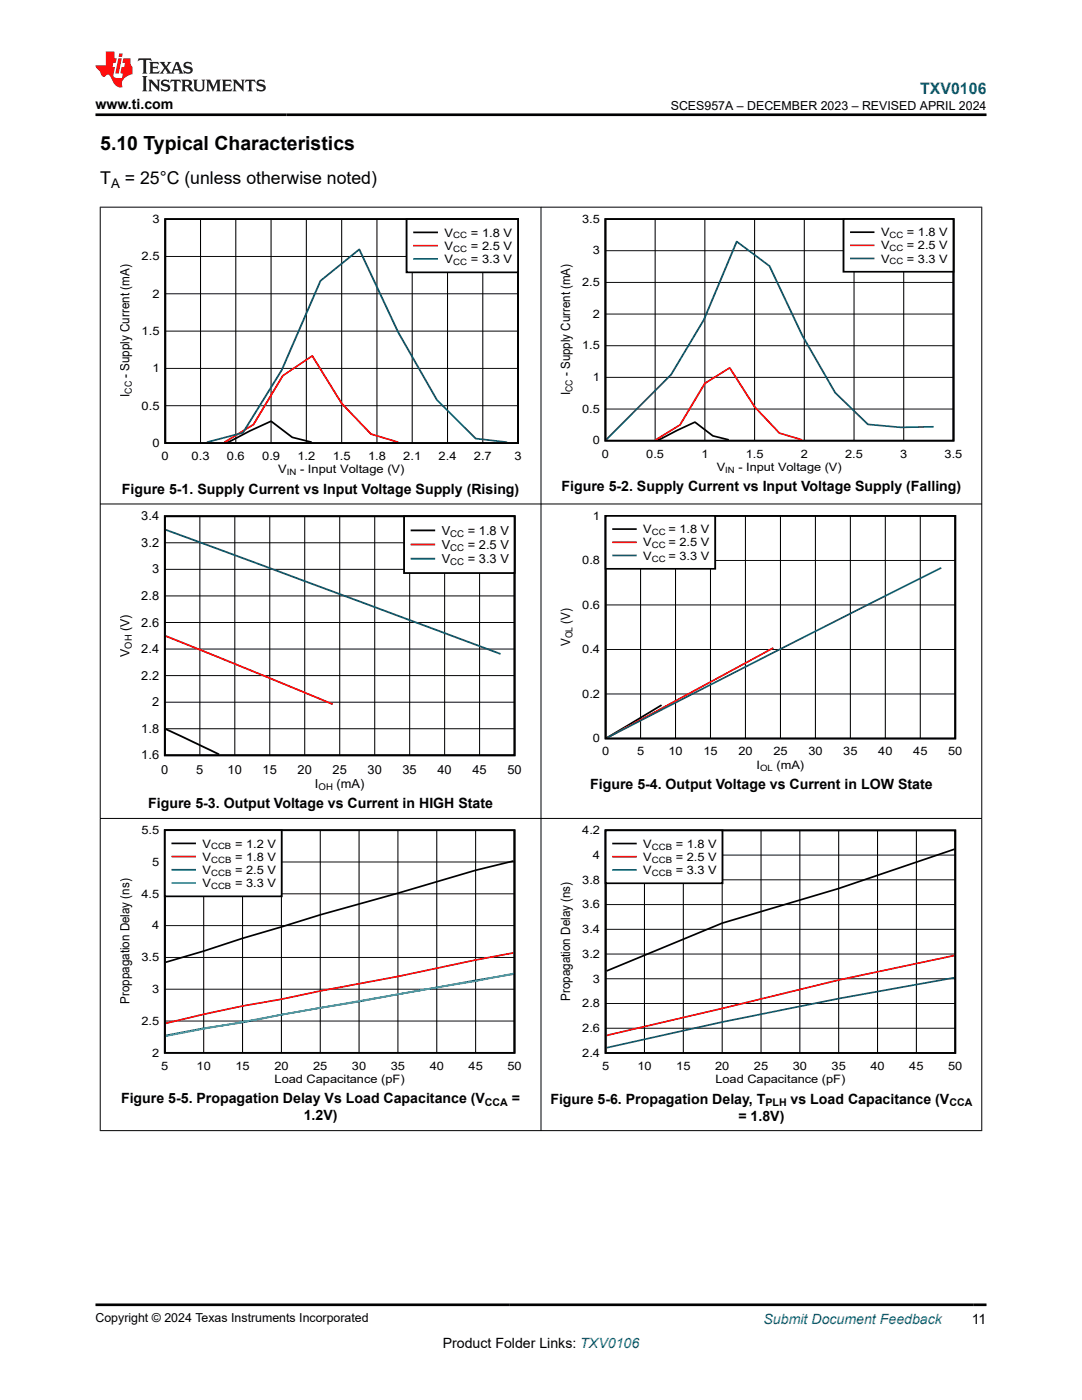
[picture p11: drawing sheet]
<svg xmlns="http://www.w3.org/2000/svg" width="216mm" height="279mm" viewBox="0 0 216 279" stroke-linecap="round" stroke-linejoin="round" font-family="sans-serif">
<path d="M33 43.7h70.4v44.7h-70.4zM44.8 88.3l.8-.1 4.3-2.2 4.2-1.9 4.2 3.2 3.9 1" fill="none" stroke="#000" stroke-width=".36"/>
<g fill="none" stroke="#000" stroke-width=".2">
<path d="M33 58.6h70.4M33 51.2h70.4M40 43.7v44.7M47.1 43.7v44.7M54.1 43.7v44.7M61.1 43.7v44.7M68.2 43.7v44.7M75.2 43.7v44.7M82.3 43.7v44.7M89.3 43.7v44.7M96.3 43.7v44.7M33 73.5h70.4"/>
<path d="M33 66.1h70.4M33 81h70.4"/>
</g>
<path d="M44.8 88.3l5.8-3.6 5.8-9.7 5.9-4 5.9 9.5 5.8 6.1 5.5 1.7" fill="none" stroke="#f00" stroke-width=".36"/>
<path d="M41.3 88.3l7.2-1.9 7.7-12.5 7.8-17.9 7.7-6.2 7.7 16.5 7.8 13.5 7.7 7.7 6.3 .8" fill="none" stroke="#156" stroke-width=".36"/>
<path d="M81.1 43.7h22.3v10.7h-22.3z" fill-rule="evenodd" fill="#fff"/>
<path d="M81.1 43.7h22.3v10.7h-22.3zM82.6 46.4h4.6" fill="none" stroke="#000" stroke-width=".36"/>
<path d="M82.6 49h4.6" fill="none" stroke="#f00" stroke-width=".36"/>
<path d="M82.6 51.7h4.6" fill="none" stroke="#156" stroke-width=".36"/>
<path d="M120.8 43.7h69.5v44.2h-69.5zM131.3 87.8l7.4-3.6 3.5 2.8 3.2 .8" fill="none" stroke="#000" stroke-width=".35"/>
<path d="M120.8 56.4h69.5M120.8 50h69.5M130.7 43.7v44.3M140.6 43.7v44.3M150.6 43.7v44.3M160.5 43.7v44.3M170.4 43.7v44.3M180.3 43.7v44.3M120.8 75.3h69.5M120.8 69h69.5M120.8 62.7h69.5M120.8 81.6h69.5" fill="none" stroke="#000" stroke-width=".2"/>
<path d="M130.8 87.8l4.9-3 4.9-8.3 5-3.1 5 7.8 4.9 5.2 4.5 1.4" fill="none" stroke="#f00" stroke-width=".35"/>
<path d="M186.3 85.2l-6.6 .1-6.5-.6-6.6-6.3-6.5-11.4-6.6-13.9-6.5-4.9-6.5 15.6-6.6 11-12.9 12.9" fill="none" stroke="#156" stroke-width=".35"/>
<path d="M168.3 43.7h22v10.5h-22z" fill-rule="evenodd" fill="#fff"/>
<path d="M168.3 43.7h22v10.5h-22zM169.8 46.3h4.5" fill="none" stroke="#000" stroke-width=".35"/>
<path d="M169.8 49h4.5" fill="none" stroke="#f00" stroke-width=".35"/>
<path d="M169.8 51.6h4.5" fill="none" stroke="#156" stroke-width=".35"/>
<path d="M32.9 103h69.8v47.7h-69.8zM33.1 145.5l10.6 5.1" fill="none" stroke="#000" stroke-width=".36"/>
<g fill="none" stroke="#000" stroke-width=".2">
<path d="M32.9 118.9h69.8M32.9 113.6h69.8M32.9 108.3h69.8M39.9 103v47.7M46.9 103v47.7M53.8 103v47.7M60.8 103v47.7M67.8 103v47.7M74.8 103v47.7M81.7 103v47.7M88.7 103v47.7M95.7 103v47.7"/>
<path d="M32.9 134.8h69.8M32.9 129.5h69.8M32.9 124.2h69.8M32.9 145.4h69.8M32.9 140.1h69.8"/>
</g>
<path d="M33.1 126.9l33.3 13.6" fill="none" stroke="#f00" stroke-width=".36"/>
<path d="M33.1 105.7l66.8 24.8" fill="none" stroke="#156" stroke-width=".36"/>
<path d="M80.6 103h22.1v11.4h-22.1z" fill-rule="evenodd" fill="#fff"/>
<path d="M80.6 103h22.1v11.4h-22.1zM82.1 105.9h4.5" fill="none" stroke="#000" stroke-width=".36"/>
<path d="M82.1 108.7h4.5" fill="none" stroke="#f00" stroke-width=".36"/>
<path d="M82.1 111.5h4.5" fill="none" stroke="#156" stroke-width=".36"/>
<path d="M120.8 103h69.8v44.4h-69.8zM132 140.7l-10.9 6.5" fill="none" stroke="#000" stroke-width=".35"/>
<g fill="none" stroke="#000" stroke-width=".2">
<path d="M120.8 111.9h69.8M127.8 103v44.4M134.8 103v44.4M141.8 103v44.4M148.7 103v44.4M155.7 103v44.4M162.7 103v44.4M169.7 103v44.4M176.7 103v44.4M183.6 103v44.4M120.8 138.5h69.8M120.8 129.6h69.8"/>
<path d="M120.8 120.7h69.8"/>
</g>
<path d="M154.3 129.3l-33.1 17.9" fill="none" stroke="#f00" stroke-width=".35"/>
<path d="M187.8 113.3l-33.5 16.9-33.1 17" fill="none" stroke="#156" stroke-width=".35"/>
<path d="M120.8 103h21.9v10.5h-21.9z" fill-rule="evenodd" fill="#fff"/>
<path d="M120.8 103h21.9v10.5h-21.9zM122.3 105.6h4.6M32.9 165.7h69.8v44.4h-69.8zM102.5 171.8l-7.6 1.9-15.5 4.6-15.5 4.3-30.8 9.4" fill="none" stroke="#000" stroke-width=".35"/>
<path d="M122.3 108.2h4.6M102.5 190.2l-7.6 1.4a650.9 650.9 0 0 1-31 6.2l-7.7 1.6-7.8 1.4-15.3 3.4" fill="none" stroke="#f00" stroke-width=".35"/>
<path d="M122.3 110.9h4.6M102.5 194.4l-46.3 8.1-7.8 1.6-7.8 1.1-7.5 1.5" fill="none" stroke="#156" stroke-width=".35"/>
<g fill="none" stroke="#000" stroke-width=".2">
<path d="M32.9 178.4h69.8M32.9 172h69.8M40.6 165.7v44.4M48.4 165.7v44.4M56.2 165.7v44.4M63.9 165.7v44.4M71.6 165.7v44.4M79.4 165.7v44.4M87.2 165.7v44.4M94.9 165.7v44.4M32.9 197.4h69.8M32.9 191.1h69.8"/>
<path d="M32.9 184.7h69.8M32.9 203.8h69.8"/>
</g>
<path d="M102.5 194.3l-7.6 1.5-38.7 6.7-23.1 4.3" fill="none" stroke="#0bc" stroke-width=".35"/>
<path d="M32.9 165.7h23.3v13.2h-23.3z" fill-rule="evenodd" fill="#fff"/>
<path d="M32.9 165.7h23.3v13.2h-23.3zM34.4 168.3h4.5M120.8 165.7h69.8v44.4h-69.8zM190.4 169.5l-23.1 7.8-23.2 6.9-23.1 9.6" fill="none" stroke="#000" stroke-width=".35"/>
<path d="M34.4 170.9h4.5M190.4 190.7l-23.1 4.9-23.2 5.7-23.1 5.3" fill="none" stroke="#f00" stroke-width=".35"/>
<path d="M34.4 173.6h4.5M190.4 195.1l-23.1 4.2-23.2 4.7-23.1 5.1" fill="none" stroke="#156" stroke-width=".35"/>
<path d="M34.4 176.2h4.5" fill="none" stroke="#0bc" stroke-width=".35"/>
<g fill="none" stroke="#000" stroke-width=".2">
<path d="M120.8 175.6h69.8M120.8 170.6h69.8M128.6 165.7v44.5M136.3 165.7v44.5M144.1 165.7v44.5M151.9 165.7v44.5M159.6 165.7v44.5M167.3 165.7v44.5M175.1 165.7v44.5M182.9 165.7v44.5M120.8 195.3h69.8M120.8 190.4h69.8"/>
<path d="M120.8 185.5h69.8M120.8 180.5h69.8M120.8 205.2h69.8M120.8 200.3h69.8"/>
</g>
<path d="M120.8 165.7h23.4v10.6h-23.4z" fill-rule="evenodd" fill="#fff"/>
<path d="M120.8 165.7h23.4v10.6h-23.4zM122.3 168.3h4.6" fill="none" stroke="#000" stroke-width=".35"/>
<path d="M122.3 171h4.6" fill="none" stroke="#f00" stroke-width=".35"/>
<path d="M122.3 173.6h4.6" fill="none" stroke="#156" stroke-width=".35"/>
<path d="M19.9 41.3h176.1M20 41.3v184.4M107.9 41.3v184.4M195.9 41.3v184.4M19.9 100.6h176.1M19.9 163.3h176.1M19.9 225.6h176.1" fill="none" stroke="#000" stroke-width=".2"/>
<path d="M27.7 11.6l-.2 .6 .5-.2h.6v.1v2.2l-.2 .4h1l-.2-.4v-2.2v-.1h.5l.5 .2-.1-.6zM29.8 12.4l.2 .3v1.6l-.2 .4h1.9l.1-.6a1.08 1.08 0 0 1-1.3 .2v-.7h.6l.4 .2v-.7l-.4 .2h-.6v-.5l.2-.2a1 1 0 0 1 1 .3l-.1-.5zM31.8 12.4l1 1.1-1 1.2h.9l-.2-.2 .4-.8 .5 .8-.2 .2h1.6l-.2-.2 .1-.5h1l.1 .5-.1 .2h.9l-.2-.4-.8-1.9h-.5l-1 2.1-.8-1.1 .9-1h-.8l.2 .2-.5 .6-.3-.6 .1-.2zM35.2 12.8l.4 1h-.8zM36.8 12.5a.65 .65 0 0 0-.2 .7 .65 .65 0 0 0 .6 .5l.7 .1 .1 .3a.79 .79 0 0 1-.7 .4 .79 .79 0 0 1-.7-.5l.1 .7 .2-.1a.93 .93 0 0 0 1.1 0 .93 .93 0 0 0 .4-.9 1.46 1.46 0 0 0-1.2-.6l-.1-.3a1.09 1.09 0 0 1 1.2 .2l-.2-.6-.1 .1-.6-.2zM28.4 15.2l.2 .4v2.2l-.2 .4h1l-.2-.4v-2.2l.2-.4zM29.6 15.9l.2 .4v1.5l-.2 .4h.8l-.3-.4v-1.3l1.7 1.8v-2l.2-.4h-.8l.2 .2 .1 1.1-1.2-1.3zM32.3 16a.65 .65 0 0 0-.2 .8 .65 .65 0 0 0 .7 .4l.6 .2 .1 .2a.79 .79 0 0 1-.7 .4 .79 .79 0 0 1-.7-.5l.1 .7 .2-.1a.93 .93 0 0 0 1.1 .1 .93 .93 0 0 0 .4-1 1.46 1.46 0 0 0-1.2-.5l-.1-.4a1.09 1.09 0 0 1 1.2 .2l-.2-.6-.1 .1-.6-.1zM34.1 15.9l-.1 .6a.63 .63 0 0 1 .7-.3l.1 1.6-.3 .4h1l-.2-.4v-1.6a.66 .66 0 0 1 .8 .3l-.1-.6zM36.2 15.9l.2 .4v1.5l-.2 .4h.9l-.2-.2v-.7h.5l.1 .2a.79 .79 0 0 0 1.2 .6l-1-.9a.61 .61 0 0 0 .6-.6 .61 .61 0 0 0-.5-.7zM36.9 16.2h.2a.47 .47 0 0 1 .5 .1 .47 .47 0 0 1 .1 .5l-.2 .1-.6 .1zM38.5 15.9l.2 .2a2.27 2.27 0 0 0 .4 2 1.04 1.04 0 0 0 1.7-.7v-1.3l.2-.2h-.8l.2 .4v1.1a.6 .6 0 0 1-.6 .6 .6 .6 0 0 1-.6-.6v-1.1l.3-.4zM41.1 15.9l.2 .4v1.5l-.2 .4h.7l-.2-.4v-1.4l.9 1.9 .8-1.9v1.4l-.2 .4h1l-.3-.4v-1.5l.3-.4h-.8l-.7 1.5-.7-1.5zM44.3 15.9l.2 .4v1.5l-.2 .4h1.9l.1-.6a1.09 1.09 0 0 1-1.3 .2v-.7h.6l.4 .2v-.6l-.4 .2h-.6v-.6l.2-.1a1.01 1.01 0 0 1 1 .3l-.1-.6zM46.4 15.9l.3 .4v1.5l-.3 .4h.8l-.2-.4v-1.3l1.6 1.8v-2l.2-.4h-.7l.2 .2v1.1l-1.2-1.3zM49 15.9l-.1 .6a.63 .63 0 0 1 .8-.3v1.6l-.3 .4h1l-.2-.4v-1.6a.66 .66 0 0 1 .8 .3l-.1-.6zM51.4 16a.65 .65 0 0 0-.2 .8 .65 .65 0 0 0 .6 .4l.6 .2 .2 .2a.79 .79 0 0 1-.8 .4 .79 .79 0 0 1-.6-.5l.1 .7 .2-.1a.93 .93 0 0 0 1 .1 .93 .93 0 0 0 .5-1 1.46 1.46 0 0 0-1.3-.5l-.1-.4a1.09 1.09 0 0 1 1.3 .2l-.2-.6-.2 .1-.5-.1z" fill="#231f20"/>
<path d="M21.1 10.3v2.7h-2.1l.1 .4 .9 1a.95 .95 0 0 0 .9 .9 .59 .59 0 0 1 .6-.4 .59 .59 0 0 1 .5 .3l.4 .8a1.59 1.59 0 0 0 2.1 1.4 1.61 1.61 0 0 1 1-2.3l1-.3-.1-1.5a1.59 1.59 0 0 1-.4-1.7h-1.4l-.2 .9h.5l-.1 .9h-.5l-.2 .9v.3l.4 .1-.2 .9h-.6a.73 .73 0 0 1-1.1-.7l.3-1.5h-.5l.2-.9h.5l.2-.9h-.5v-1.3zM23.6 11.6l-.6 3.1h.7l.6-3.1zM23.8 10.7l-.1 .6h.7l.1-.6z" fill="#ed1c24"/>
<path d="M19 22.9h177.8M19 260.4h177.8" fill="none" stroke="#000" stroke-width=".53"/>
<text font-size="3.9" x="20" y="29.9">5.10 Typical Characteristics</text>
<g font-size="3.5">
<text x="20" y="36.7">T</text>
<text x="24.9" y="36.7">= 25°C (unless otherwise noted)</text>
</g>
<text font-size="3.2" fill="#00f" x="183.6" y="18.7">TXV0106</text>
<g font-size="2.8">
<text x="19" y="21.8">www.ti.com</text>
<text x="24.3" y="98.6">Figure 5-1. Supply Current vs Input Voltage Supply (Rising)</text>
<text x="112" y="98">Figure 5-2. Supply Current vs Input Voltage Supply (Falling)</text>
<text x="29.6" y="161.3">Figure 5-3. Output Voltage vs Current in HIGH State</text>
<text x="117.8" y="157.5">Figure 5-4. Output Voltage vs Current in LOW State</text>
<text x="24.2" y="220.2">Figure 5-5. Propagation Delay Vs Load Capacitance (V</text>
<text x="102.1" y="220.2">=</text>
<text x="109.8" y="220.3">Figure 5-6. Propagation Delay, T</text>
<text x="157.8" y="220.3">vs Load Capacitance (V</text>
<text x="60.6" y="223.6">1.2V)</text>
<text x="147.3" y="223.6">= 1.8V)</text>
<text x="88.3" y="269">Product Folder Links: TXV0106</text>
<text x="193.9" y="264.2">11</text>
</g>
<text font-size="2.8" fill="#00f" x="152.4" y="264.2">Submit Document Feedback</text>
<g font-size="2.6">
<text x="22.2" y="37.4">A</text>
<text x="25.8" y="75.4" transform="rotate(-90 25.8 75.4)">- Supply Current (mA)</text>
<text x="25.8" y="79.2" transform="rotate(-90 25.8 79.2)">I</text>
<text x="25.8" y="126" transform="rotate(-90 25.8 126)">(V)</text>
<text x="113.8" y="124.5" transform="rotate(-90 113.8 124.5)">(V)</text>
<text x="25.8" y="131.1" transform="rotate(-90 25.8 131.1)">V</text>
<text x="113.8" y="128.9" transform="rotate(-90 113.8 128.9)">V</text>
<text x="25.8" y="200.3" transform="rotate(-90 25.8 200.3)">Proppagation Delay (ns)</text>
<text x="113.8" y="199.7" transform="rotate(-90 113.8 199.7)">Propagation Delay (ns)</text>
</g>
<g font-size="2.5">
<text x="133.8" y="21.9">SCES957A – DECEMBER 2023 – REVISED APRIL 2024</text>
<text x="113.8" y="75.1" transform="rotate(-90 113.8 75.1)">- Supply Current (mA)</text>
<text x="113.8" y="78.9" transform="rotate(-90 113.8 78.9)">I</text>
<text x="28.2" y="103.8">3.4</text>
<text x="88.2" y="106.7">V</text>
<text x="93.3" y="106.7">= 1.8 V</text>
<text x="28.2" y="109.1">3.2</text>
<text x="88.2" y="112.4">V</text>
<text x="88.2" y="109.5">V</text>
<text x="93.3" y="109.5">= 2.5 V</text>
<text x="93.3" y="112.4">= 3.3 V</text>
<text x="28.2" y="119.7">2.8</text>
<text x="30.3" y="114.4">3</text>
<text x="28.2" y="125">2.6</text>
<text x="28.2" y="130.3">2.4</text>
<text x="28.2" y="135.6">2.2</text>
<text x="30.3" y="140.9">2</text>
<text x="28.2" y="146.2">1.8</text>
<text x="28.2" y="151.5">1.6</text>
<text x="32.2" y="154.4">0</text>
<text x="39.2" y="154.4">5</text>
<text x="45.4" y="154.4">10</text>
<text x="52.4" y="154.4">15</text>
<text x="59.4" y="154.4">20</text>
<text x="66.4" y="154.4">25</text>
<text x="73.3" y="154.4">30</text>
<text x="80.3" y="154.4">35</text>
<text x="87.3" y="154.4">40</text>
<text x="94.3" y="154.4">45</text>
<text x="101.2" y="154.4">50</text>
<text x="62.8" y="157.2">I</text>
<text x="67.2" y="157.2">(mA)</text>
<text x="19" y="263.9">Copyright © 2024 Texas Instruments Incorporated</text>
</g>
<g font-size="2.3">
<text x="30.4" y="44.5">3</text>
<text x="88.7" y="47.2">V</text>
<text x="94" y="47.2">= 1.8 V</text>
<text x="116.2" y="44.5">3.5</text>
<text x="175.8" y="47.2">V</text>
<text x="181" y="47.2">= 1.8 V</text>
<text x="28.3" y="51.9">2.5</text>
<text x="88.7" y="52.5">V</text>
<text x="88.7" y="49.9">V</text>
<text x="94" y="49.9">= 2.5 V</text>
<text x="94" y="52.5">= 3.3 V</text>
<text x="118.3" y="50.8">3</text>
<text x="175.8" y="49.8">V</text>
<text x="175.8" y="52.4">V</text>
<text x="181" y="52.4">= 3.3 V</text>
<text x="181" y="49.8">= 2.5 V</text>
<text x="30.4" y="59.4">2</text>
<text x="116.2" y="57.1">2.5</text>
<text x="118.3" y="63.4">2</text>
<text x="28.3" y="66.8">1.5</text>
<text x="116.2" y="69.7">1.5</text>
<text x="30.4" y="74.3">1</text>
<text x="118.3" y="76.1">1</text>
<text x="28.3" y="81.7">0.5</text>
<text x="116.2" y="82.4">0.5</text>
<text x="30.4" y="89.2">0</text>
<text x="118.3" y="88.7">0</text>
<text x="32.3" y="91.8">0</text>
<text x="38.2" y="91.8">0.3</text>
<text x="45.3" y="91.8">0.6</text>
<text x="52.3" y="91.8">0.9</text>
<text x="55.5" y="94.5">V</text>
<text x="59.3" y="91.8">1.2</text>
<text x="59.9" y="94.5">- Input Voltage (V)</text>
<text x="66.4" y="91.8">1.5</text>
<text x="73.4" y="91.8">1.8</text>
<text x="80.5" y="91.8">2.1</text>
<text x="87.5" y="91.8">2.4</text>
<text x="94.6" y="91.8">2.7</text>
<text x="102.7" y="91.8">3</text>
<text x="120.1" y="91.3">0</text>
<text x="129" y="91.3">0.5</text>
<text x="139.9" y="91.3">1</text>
<text x="143" y="93.9">V</text>
<text x="147.3" y="93.9">- Input Voltage (V)</text>
<text x="148.8" y="91.3">1.5</text>
<text x="159.8" y="91.3">2</text>
<text x="168.6" y="91.3">2.5</text>
<text x="179.6" y="91.3">3</text>
<text x="188.5" y="91.3">3.5</text>
<text x="118.3" y="103.7">1</text>
<text x="128.4" y="106.4">V</text>
<text x="133.4" y="106.4">= 1.8 V</text>
<text x="116.2" y="112.6">0.8</text>
<text x="128.4" y="109">V</text>
<text x="128.4" y="111.7">V</text>
<text x="133.4" y="109">= 2.5 V</text>
<text x="133.4" y="111.7">= 3.3 V</text>
<text x="116.2" y="121.5">0.6</text>
<text x="116.2" y="130.4">0.4</text>
<text x="116.2" y="139.3">0.2</text>
<text x="118.3" y="148.1">0</text>
<text x="120.1" y="150.8">0</text>
<text x="127.1" y="150.8">5</text>
<text x="133.4" y="150.8">10</text>
<text x="140.4" y="150.8">15</text>
<text x="147.3" y="150.8">20</text>
<text x="151" y="153.4">I</text>
<text x="154.3" y="150.8">25</text>
<text x="154.9" y="153.4">(mA)</text>
<text x="161.3" y="150.8">30</text>
<text x="168.3" y="150.8">35</text>
<text x="175.2" y="150.8">40</text>
<text x="182.2" y="150.8">45</text>
<text x="189.2" y="150.8">50</text>
<text x="28.2" y="166.4">5.5</text>
<text x="116.2" y="166.5">4.2</text>
<text x="30.3" y="172.8">5</text>
<text x="40.4" y="169.1">V</text>
<text x="40.4" y="171.8">V</text>
<text x="46.9" y="169.1">= 1.2 V</text>
<text x="46.9" y="171.8">= 1.8 V</text>
<text x="118.3" y="171.4">4</text>
<text x="128.4" y="169.2">V</text>
<text x="128.4" y="171.8">V</text>
<text x="134.8" y="169.2">= 1.8 V</text>
<text x="134.8" y="171.8">= 2.5 V</text>
<text x="28.2" y="179.1">4.5</text>
<text x="40.4" y="174.4">V</text>
<text x="40.4" y="177">V</text>
<text x="46.9" y="177">= 3.3 V</text>
<text x="46.9" y="174.4">= 2.5 V</text>
<text x="116.2" y="176.3">3.8</text>
<text x="128.4" y="174.4">V</text>
<text x="134.8" y="174.4">= 3.3 V</text>
<text x="30.3" y="185.5">4</text>
<text x="116.2" y="181.3">3.6</text>
<text x="28.2" y="191.8">3.5</text>
<text x="116.2" y="191.2">3.2</text>
<text x="116.2" y="186.2">3.4</text>
<text x="118.3" y="196.1">3</text>
<text x="30.3" y="198.2">3</text>
<text x="116.2" y="201">2.8</text>
<text x="28.2" y="204.5">2.5</text>
<text x="116.2" y="206">2.6</text>
<text x="30.3" y="210.9">2</text>
<text x="32.2" y="213.5">5</text>
<text x="39.2" y="213.5">10</text>
<text x="47" y="213.5">15</text>
<text x="54.7" y="213.5">20</text>
<text x="62.5" y="213.5">25</text>
<text x="70.2" y="213.5">30</text>
<text x="78" y="213.5">35</text>
<text x="85.7" y="213.5">40</text>
<text x="93.5" y="213.5">45</text>
<text x="101.3" y="213.5">50</text>
<text x="116.2" y="210.9">2.4</text>
<text x="120.1" y="213.5">5</text>
<text x="127.2" y="213.5">10</text>
<text x="134.9" y="213.5">15</text>
<text x="142.7" y="213.5">20</text>
<text x="150.4" y="213.5">25</text>
<text x="158.2" y="213.5">30</text>
<text x="165.9" y="213.5">35</text>
<text x="173.7" y="213.5">40</text>
<text x="181.4" y="213.5">45</text>
<text x="189.2" y="213.5">50</text>
<text x="54.8" y="216.1">Load Capacitance (pF)</text>
<text x="142.8" y="216.2">Load Capacitance (pF)</text>
</g>
<g font-size="2.1">
<text x="96.8" y="220.8">CCA</text>
<text x="152.7" y="220.8">PLH</text>
<text x="189.4" y="220.8">CCA</text>
</g>
<g font-size="1.9">
<text x="26.3" y="78.6" transform="rotate(-90 26.3 78.6)">CC</text>
<text x="114.2" y="78.2" transform="rotate(-90 114.2 78.2)">CC</text>
<text x="89.9" y="107.1">CC</text>
<text x="89.9" y="110">CC</text>
<text x="89.9" y="112.8">CC</text>
<text x="26.3" y="129.4" transform="rotate(-90 26.3 129.4)">OH</text>
<text x="114.2" y="127.4" transform="rotate(-90 114.2 127.4)">OL</text>
<text x="63.6" y="157.6">OH</text>
</g>
<g font-size="1.7">
<text x="90.4" y="47.6">CC</text>
<text x="177.5" y="47.5">CC</text>
<text x="90.4" y="50.2">CC</text>
<text x="90.4" y="52.9">CC</text>
<text x="177.5" y="50.2">CC</text>
<text x="177.5" y="52.8">CC</text>
<text x="57.2" y="94.9">IN</text>
<text x="144.7" y="94.3">IN</text>
<text x="130.1" y="106.8">CC</text>
<text x="130.1" y="109.4">CC</text>
<text x="130.1" y="112.1">CC</text>
<text x="151.7" y="153.8">OL</text>
<text x="42.1" y="169.5">CCB</text>
<text x="42.1" y="172.2">CCB</text>
<text x="130.1" y="169.6">CCB</text>
<text x="130.1" y="172.2">CCB</text>
<text x="42.1" y="177.4">CCB</text>
<text x="42.1" y="174.8">CCB</text>
<text x="130.1" y="174.8">CCB</text>
</g>
</svg>
